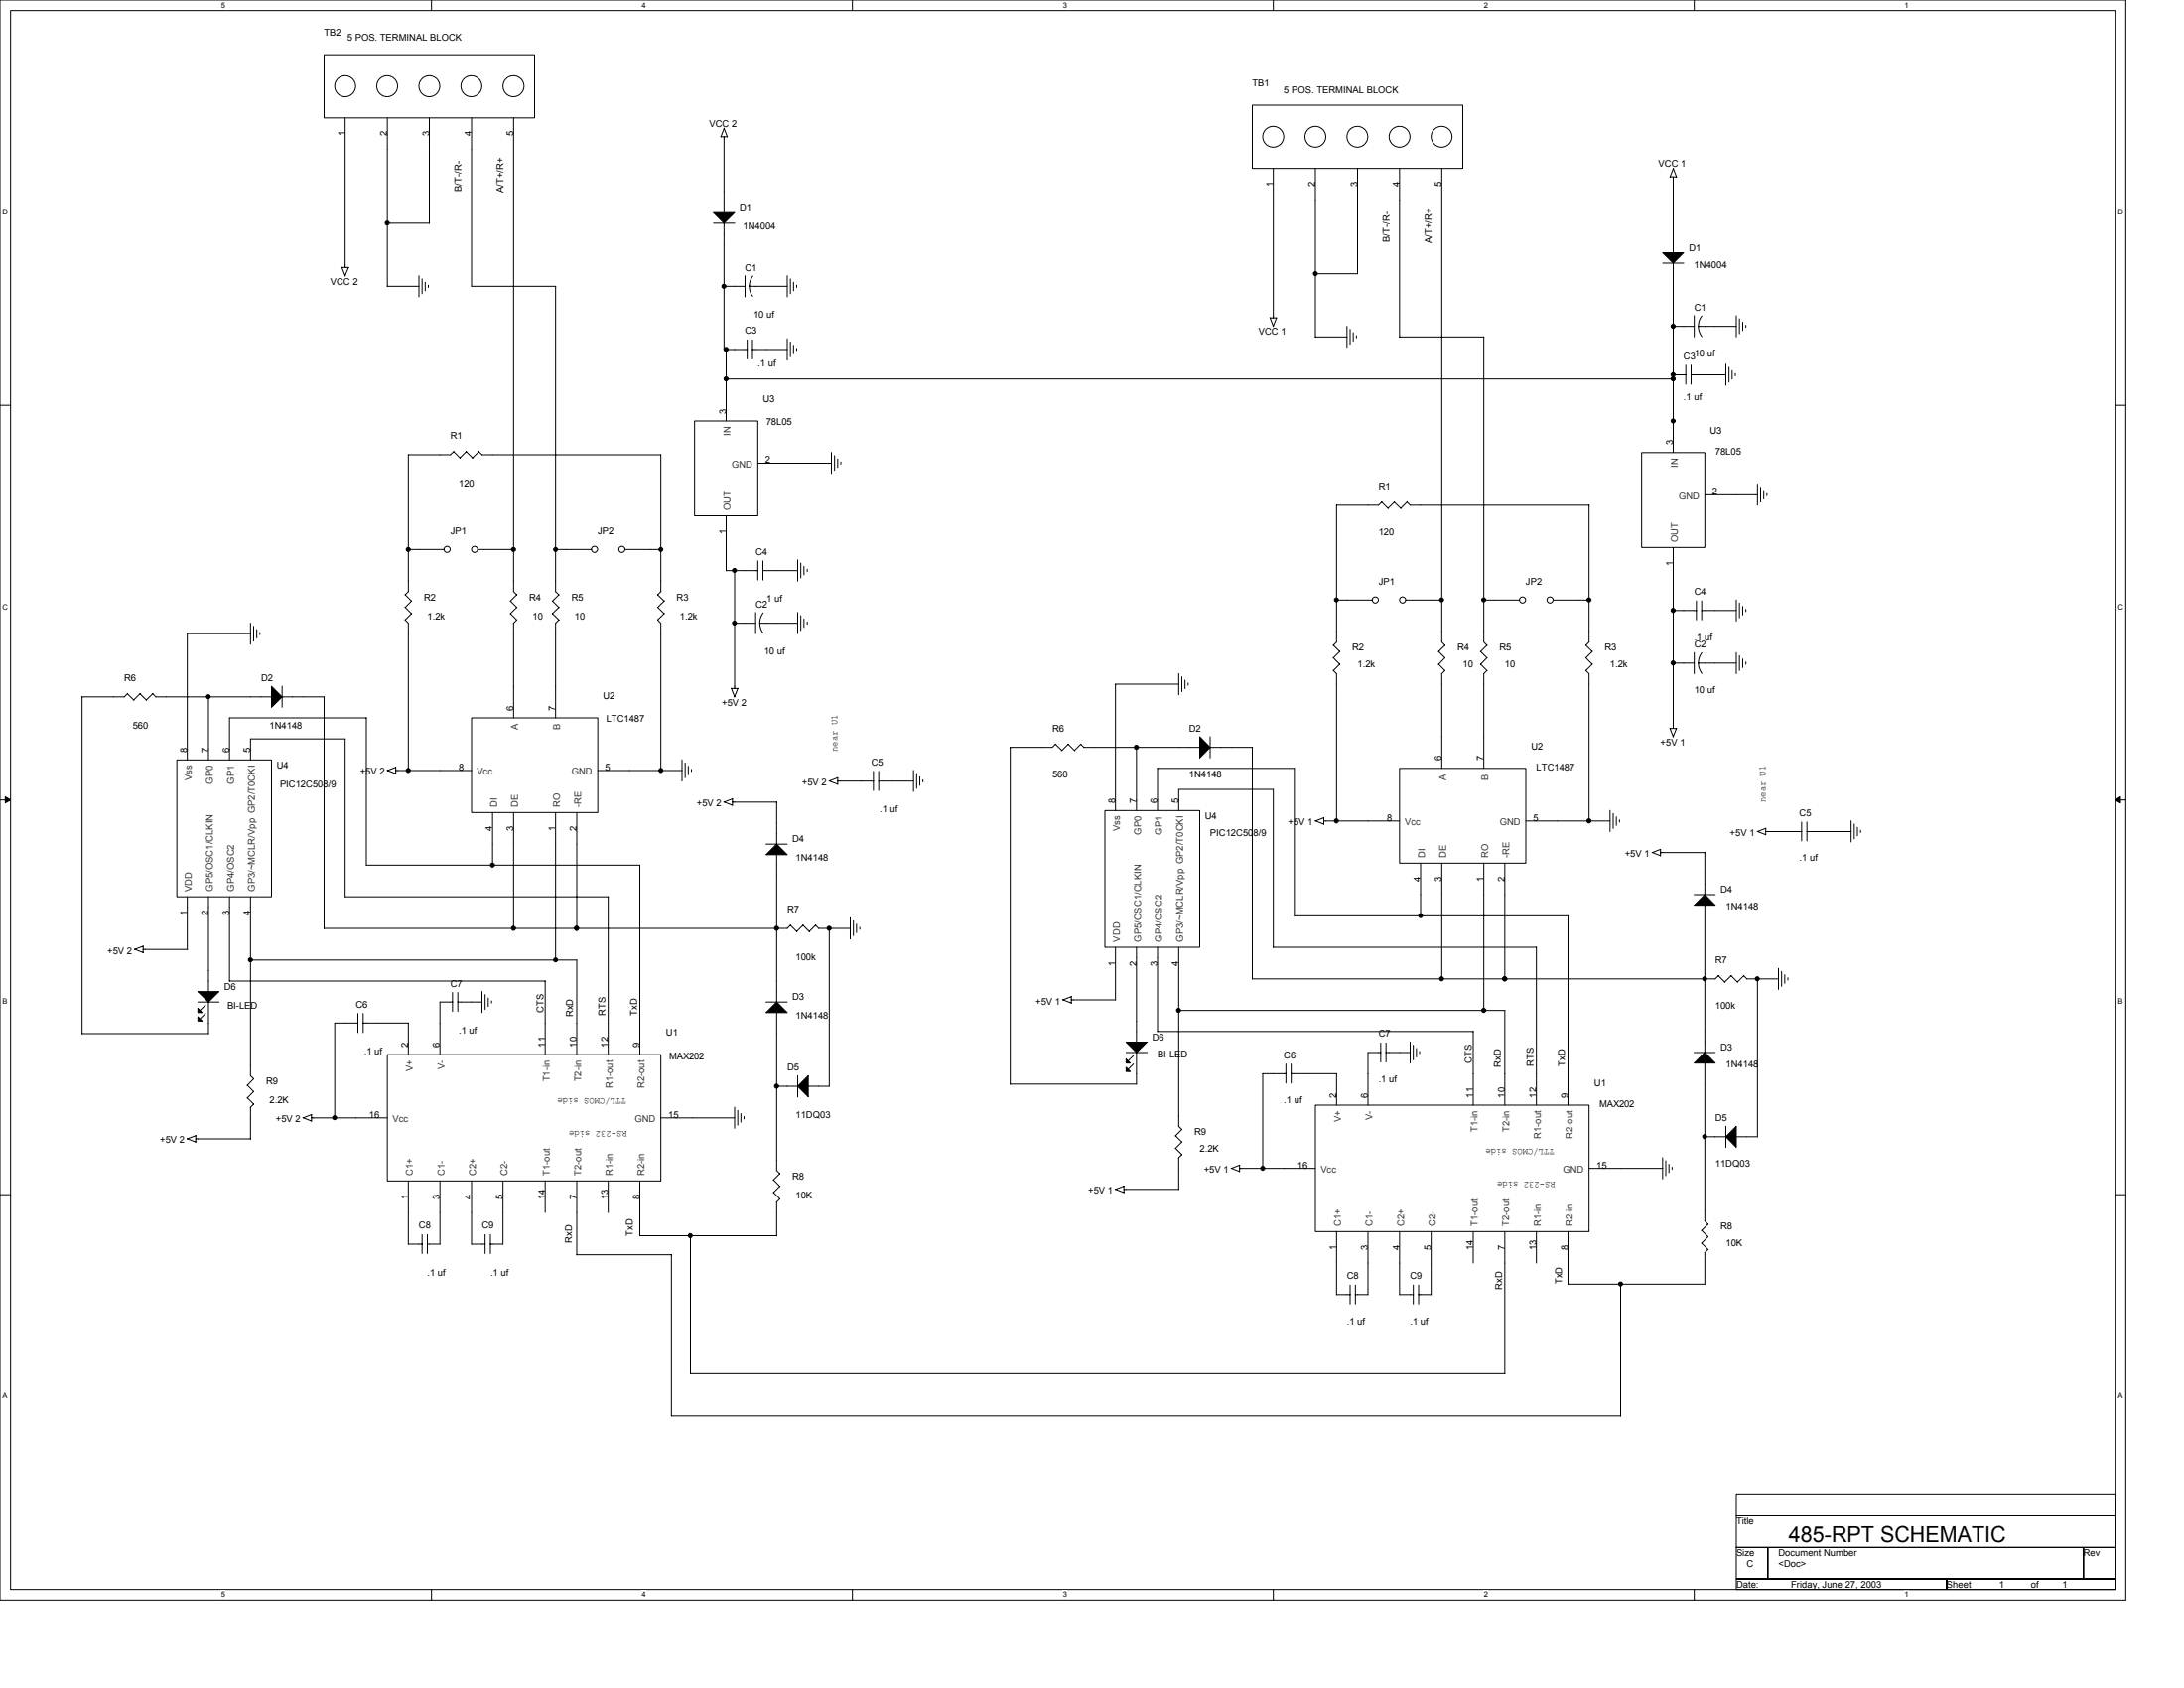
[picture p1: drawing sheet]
<svg xmlns="http://www.w3.org/2000/svg" width="279mm" height="216mm" viewBox="0 0 279 216" stroke-linecap="round" stroke-linejoin="round" font-family="sans-serif">
<path d="M0 0h271.9v204.6h-271.9zM1.4 1.4h269.2v201.9h-269.2z" fill="none" stroke="#000" stroke-width=".13"/>
<g fill="#fff">
<path d="M28.3 .1h.5v1.1h-.5z"/>
<path d="M28.3 203.4h.5v1.1h-.5z"/>
</g>
<path d="M55.2 0v1.4M55.2 203.3v1.3" fill="none" stroke="#000" stroke-width=".13"/>
<g fill="#fff">
<path d="M82.1 .1h.6v1.1h-.6z"/>
<path d="M82.1 203.4h.6v1.1h-.6z"/>
</g>
<path d="M109.1 0v1.4M109.1 203.3v1.3" fill="none" stroke="#000" stroke-width=".13"/>
<g fill="#fff">
<path d="M136 .1h.5v1.1h-.5z"/>
<path d="M136 203.4h.5v1.1h-.5z"/>
</g>
<path d="M162.9 0v1.4M162.9 203.3v1.3" fill="none" stroke="#000" stroke-width=".13"/>
<g fill="#fff">
<path d="M189.8 .1h.6v1.1h-.6z"/>
<path d="M189.8 203.4h.6v1.1h-.6z"/>
</g>
<path d="M216.7 0v1.4M216.7 203.3v1.3" fill="none" stroke="#000" stroke-width=".13"/>
<g fill="#fff">
<path d="M243.7 .1h.5v1.1h-.5z"/>
<path d="M243.7 203.4h.5v1.1h-.5z"/>
<path d="M.3 26.6h.7v1h-.7z"/>
<path d="M270.9 26.6h.7v1h-.7z"/>
<path d="M.3 77.1h.7v1h-.7z"/>
<path d="M270.9 77.1h.7v1h-.7z"/>
</g>
<path d="M0 51.8h1.4M270.6 51.8h1.3" fill="none" stroke="#000" stroke-width=".13"/>
<g fill="#fff">
<path d="M.3 127.6h.7v1h-.7z"/>
<path d="M270.9 127.6h.7v1h-.7z"/>
</g>
<path d="M0 102.3h1.4M270.6 102.3h1.3" fill="none" stroke="#000" stroke-width=".13"/>
<path d="M.7 101.9l.7 .4-.7 .4zM270.6 102.3l.7-.4v.8z" fill="#000" stroke="#000" stroke-width=".13"/>
<g fill="#fff">
<path d="M.3 178h.7v1.1h-.7z"/>
<path d="M270.9 178h.7v1.1h-.7z"/>
</g>
<g fill="none" stroke="#000" stroke-width=".13">
<path d="M41.5 7h26.9v8.1h-26.9zM44.2 15.1v19.1M49.6 15.1v21.5M54.9 15.1v13.5M60.3 15.1v21.5M65.7 15.1v60.6l.4 .4M92.2 17.5h.8M92.6 16.4l.4 1.1M92.6 17.5v9.7M92.6 16.4l-.4 1.1M160.2 13.5h26.9v8h-26.9zM43.7 34.2l.5 1.1"/>
<path d="M43.8 34.2h.8M44.6 34.2l-.5 1.1M49.6 36.6h4M49.6 28.6h5.3M53.6 35.3v2.7M54 35.7v1.9M54.4 36.1v1.1M54.8 36.5v.3M60.3 36.6h10.8v39.1l.4 .4M91.3 28.6h2.7M92.6 28.6v16.1M92.6 36.6h2.7"/>
<path d="M95.3 35.3v2.7M95.9 36.6h4.8M96.3 35.3a2.08 2.08 0 0 0-.4 1.3 2.15 2.15 0 0 0 .4 1.3M100.7 35.3v2.7M101.1 35.7v1.9M101.5 36.1v1.1M101.9 36.5v.3M162.9 21.5v19.2M168.3 21.5v21.6M168.3 35h5.4M173.7 21.5v13.5M179 21.5v21.6"/>
<path d="M184.4 21.5v60.6l.5 .4M212.7 33.7h2.7M214.1 22.6v9.7M214.1 33.7v24.2M214.1 21.5l-.5 1.1h.9l-.4-1.1M58 57.8l.9 .8M58.1 57.7l-.5 .5h-5.4v17.5M58.8 58.6l.9-.9 .8 .9M61.3 57.8l.4 .4M61.3 57.7l-.8 .9M61.7 58.2h22.9l-.1 17.5-.4 .4M88.9 53.8h8v12.2h-8z"/>
<path d="M92.6 44.7h3M92.9 48.5h121.2M92.9 44.7v9.1M95.6 43.5v2.4M96.2 44.7h4.5M96.3 43.5v2.4M96.9 59.2h9.5M100.7 43.3v2.8M101.1 43.7v1.9M101.5 44.2v1.1M101.9 44.6v.2M106.4 57.9v2.7"/>
<path d="M106.8 58.3v1.9M107.2 58.7v1.1M107.6 59.1v.3M162.5 40.6l.4 1.1M162.5 40.7h.8M163.3 40.7l-.4 1.1M168.3 43.1h4M172.3 41.7v2.7M172.7 42.1v1.9M173.1 42.5v1.1M173.5 42.9v.3M179 43.1h10.8v39l.4 .4"/>
<path d="M210 57.9h8.1v12.1h-8.1zM214.1 41.7h2.6M214.1 47.9h1.6M214.1 53.8h.1M215.7 46.7v2.4M216.3 47.9h4.5M216.3 46.7v2.4M216.7 40.4v2.7M217.3 41.7h4.8M217.7 40.4a2.05 2.05 0 0 0-.4 1.3 2.14 2.14 0 0 0 .4 1.4M220.8 46.6v2.7M221.2 47v1.9"/>
<path d="M221.6 47.4v1.1M222 47.8v.3M222.1 40.4v2.7M222.5 40.8v1.9M222.9 41.2v1.1M223.4 41.6v.3M32 79.7v2.7M51.8 79.3l.4 .4v18.9M51.8 77.7l.8 .8M51.8 76.1l.8 .8M52.2 70.3h4.6M52.3 75.6l-.5 .5"/>
<path d="M52.7 78.5l-.9 .8M52.7 76.9l-.9 .8M61.1 70.3h4.6M65.3 76.9l.8 .8M65.3 78.5l.8 .8M66.1 76.1l-.8 .8M66.1 77.7l-.8 .8M66.1 79.3l-.4 .4v12.1M70.7 76.9l.8 .8M70.7 78.5l.8 .8M71.1 79.7v12.1M71.1 70.3h4.6"/>
<path d="M71.5 76.1l-.8 .8M71.5 77.7l-.8 .8M71.5 79.3l-.4 .4M80 70.3h4.6M84.1 79.3l.4 .4v18.9M84.1 77.7l.9 .8M84.1 76.1l.9 .8M85 78.5l-.9 .8M85 76.9l-.9 .8M92.9 66v7h4.1M94 73v15.1M94 79.7h2.7"/>
<path d="M96.7 78.3v2.7M96.9 71.7v2.5M97.2 79.7h4.9M97.6 73h4.5M97.6 71.7v2.5M97.6 78.4a2.17 2.17 0 0 0 0 2.6M102 71.6v2.7M102 78.3v2.7M102.4 72v1.9M102.4 78.7v1.9M102.8 72.4v1.1M102.8 79.2v1.1"/>
<path d="M103.3 72.8v.3M103.3 79.5v.3M171 76.8h4.6M176.8 64.2l.8 .8M176.8 64.2l-.4 .4h-5.4v17.5M178.4 64.2l.8 .8M178.4 64.2l-.8 .8M179.9 76.8h4.6M180 64.2l.4 .4M180 64.2l-.8 .8M180.4 64.6h22.9v17.5M189.8 76.8h4.6"/>
<path d="M198.7 76.8h4.6M214.1 70v23.2M214.1 78.1h2.9M217 76.9v2.4M217.7 78.1h4.4M217.7 76.9v2.4M218.1 63.3h6.8M222.1 76.7v2.7M222.5 77.1v1.9M222.9 77.6v1.1M223.4 77.9v.3M224.8 61.9v2.7"/>
<path d="M225.2 62.3v1.9M225.6 62.7v1.1M226 63.1v.3M16.3 88.7l.8 .9M16.3 88.7l-.4 .4h-5.4v43.1M17.9 88.7l.8 .9M17.9 88.7l-.8 .8M19.5 88.7l.5 .5M19.6 88.7l-.9 .8M19.9 89.1h14.9M22.6 97.2h12.1v17.5h-12.1zM26.7 89.1v8.1"/>
<path d="M32 97.2v-2.7h12.2v20.2h33.6v20.2M32.1 81h-8.1v16.2M32.4 80.1v1.9M32.9 80.5v1.1M33.3 80.9v.3M36.1 89.1h5.4M36.1 87.8v2.7M41.5 89.1v29.7M46.9 91.8v18.9M46.9 91.8h-17.5v5.4M49.5 98.5l1.1 .5 .1-.9-1.1 .5M50.6 98.6h9.7"/>
<path d="M60.3 91.8h16.2v12.1h-16.2zM76.5 98.6h10.8M87.2 97.2v2.7M87.7 97.6v1.9M88.1 98v1.1M88.5 98.4v.3M94 89.1l-.4-1.1 .8 .1-.4 1.1M106.1 99.9l1.1 .4M107.2 99.5v.8M107.2 99.9h4.6M107.2 99.5l-1.1 .4M111.7 98.7v2.4"/>
<path d="M112.4 99.9h4.5M112.4 98.7v2.4M116.9 98.5v2.7M117.3 98.9v1.9M117.7 99.4v1.1M118.1 99.7v.3M135 95.2l.9 .8M135 95.2l-.4 .4h-5.4v43.1M136.7 95.2l.8 .8M136.7 95.2l-.9 .8M138.3 95.2l.4 .4M138.3 95.2l-.8 .8"/>
<path d="M138.7 95.6h14.8M145.4 95.6v8.1M150.8 86.1v2.8M150.8 87.5h-8.1v16.2M151.2 86.6v1.9M151.6 87v1.1M152 87.4v.3M154.8 94.2v2.7M154.8 95.6h5.4M160.2 95.6v29.6M165.6 98.3v18.9M165.6 98.3h-17.5v5.4"/>
<path d="M170.6 85.7l.4 .5v18.8M170.6 84.1l.8 .9M170.6 82.5l.8 .8M171 82.1l-.4 .4M171.4 84.9l-.8 .9M171.4 83.3l-.8 .8M179 98.3h16.2v12.1h-16.2zM184 83.3l.9 .9M184 85l.9 .8M184.4 86.2v12.1M184.8 82.5l-.8 .9M184.8 84.1l-.8 .9"/>
<path d="M184.8 85.8l-.4 .4M189.4 83.3l.8 .9M189.4 85l.8 .8M189.8 86.2v12.1M190.2 82.5l-.8 .9M190.2 84.1l-.8 .9M190.2 85.8l-.4 .4M202.9 85.7l.4 .5v18.8M202.9 84.1l.8 .9M202.9 82.5l.8 .8M203.3 82.1l-.4 .4M203.7 84.9l-.8 .9"/>
<path d="M203.7 83.3l-.8 .8M213.6 93.2l.5 1M213.7 93.2h.8l-.5 1.1M214.1 84.8h2.6M216.7 83.5v2.7M217.3 84.8h4.8M217.7 83.5a2.14 2.14 0 0 0-.4 1.3 2.14 2.14 0 0 0 .4 1.3M222.1 83.5v2.7M222.5 83.9v1.9M222.9 84.3v1.1M223.4 84.7v.3M24 114.7v6.7h-5.7"/>
<path d="M26.7 114.7v12.2M29.4 114.7v10.8M32 114.7v22.9l.5 .4M41.5 118.7h59.2l.4-.4 .8 .9M46.9 110.7h35M63 103.9v6.8M65.7 103.9v14.9M71.1 103.9v18.9M73.8 103.9v14.9M81.9 110.7v24.2M93.7 102.2v.8M93.7 102.6h5.7"/>
<path d="M93.7 102.2l-1.1 .4 1.1 .4M98 108h2.7M99.4 102.6v5.4M99.4 109.3v18.9M102.7 118.3l-.8 .8M104.3 118.3l.5 .5M104.4 118.3l-.9 .9-.8-.9M104.7 118.7h4.1M106.1 118.7v20.3M108.8 117.4v2.7M109.2 117.8v1.9M109.6 118.2v1.1"/>
<path d="M110 118.6v.3M141.4 103.7h12.1v17.5h-12.1zM150.8 103.7v-2.7h12.1v20.2M165.6 117.1h35M168.3 105l1.1 .4M169.4 104.6v.8M169.4 105h9.6M169.4 104.6l-1.1 .4M181.7 110.4v6.8M184.4 110.4v14.8M189.8 110.4v18.9M192.5 110.4v14.8"/>
<path d="M195.2 105h10.8M200.6 117.1v24.3M206 103.7v2.7M206.4 104.1v1.9M206.8 104.5v1.1M207.2 104.9v.3M211.3 109l1.1 .5M212.4 108.6v.9M212.4 109.1h5.7M212.4 108.6l-1 .5M216.7 114.4h2.7M218.1 109.1v5.3"/>
<path d="M218.1 115.8v18.8M224.8 106.3l1.1 .5v-.9l-1.1 .5M225.9 106.4h4.6M230.5 105.1v2.5M231.1 106.4h5.7M231.2 105.1v2.5M236.8 105v2.7M237.2 105.4v1.9M237.6 105.8v1.1M238 106.2v.3M10.5 132.2h16.2M17.2 121.4l1.1 .4"/>
<path d="M18.3 121v.9M18.3 121l-1.1 .4M25.3 128.2h2.7M26.3 128.5l-.7 .7M26.3 129.6l-.7 .7M26.7 128.2v4M29.4 125.5h40.3v9.4M31.6 138.8l.9 .8M32 122.8h41.8M32.4 138l-.8 .8M32.4 139.6l-.8 .8M45.8 129.6v2.5"/>
<path d="M45.8 130.9h-3v12.1M46.4 130.9h5.9M46.5 129.6v2.5M49.6 134.9h34.9v16.1h-34.9zM52.2 130.9v4M57.9 126.9v2.5M57.9 128.2h-1.6v6.7M58.5 128.2h3.2M58.6 126.9v2.5M61.7 126.8v2.7M62.1 127.2v1.9M62.5 127.6v1.1"/>
<path d="M62.9 128v.3M73.8 122.8v12.1M98 128.2h2.7M99.4 138.9h2.6M99.4 129.5v20.2l.4 .4M102 137.6v2.7M103.4 138.9h2.7M129.2 138.7h16.2M136 127.9l1.1 .4v-.8l-1.1 .4M137.1 127.9h5.6M142.7 121.2v6.7M144.1 134.6h2.7"/>
<path d="M145 135l-.7 .7M145 136.1l-.7 .7M145.4 121.2v12.1M145.4 134.6v4.1M148.1 121.2v10.8M148.1 131.9h40.4M150.8 121.2v22.9l.4 .4M150.8 129.2h41.7M162.9 121.2h33.7v20.2M164.5 136.1v2.4M164.5 137.3h-3v12.2M165.2 137.3h5.8"/>
<path d="M165.2 136.1v2.4M171 137.3v4.1M176.6 133.4v2.4M176.7 134.6h-1.7v6.8M177.3 134.6h3.1M177.3 133.4v2.4M180.4 133.3v2.7M180.8 133.7v1.9M181.2 134.1v1.1M181.6 134.5v.3M188.5 131.9v9.5M192.5 129.2v12.2"/>
<path d="M216.7 134.6h2.7M218.1 136v20.2l.4 .4M219.8 124.8l.9 .8M219.9 124.8l-.5 .4h-59.2M221.5 124.8l.8 .8M221.5 124.8l-.9 .8M223.1 124.8l.4 .4M223.1 124.8l-.8 .8M223.5 125.2h4M224.8 125.2v20.2M227.5 123.8v2.8M227.9 124.2v2"/>
<path d="M228.3 124.7v1.1M228.7 125.1v.2M0 152.8h1.4M23.9 145.6l1.1 .5 .1-.9-1.1 .5M25 145.7h7.1M31.6 140.4l.9 .8M32.4 141.2l-.4 .4v4.1M39.9 142.6v.8M39.9 143h9.7M39.9 142.6l-1.1 .4 1.1 .4M52.2 159.1h1.8M52.2 151v8.2"/>
<path d="M54 157.9v2.4M54.7 159.1h1.6M54.7 157.9v2.4M56.3 151v8.2M60.3 159.1h1.8M60.3 151v8.2M62.1 157.9v2.4M62.7 159.1h1.6M62.7 157.9v2.4M64.3 151v8.2M69.7 151v4.1M73.8 151v9.5h12.1"/>
<path d="M77.8 151v4.1M81.9 151v7.1M81.9 158.1h17.5M84.5 143h9.5M88.3 158.1v17.6M94 141.6v2.7M94.4 142v1.9M94.8 142.4v1.1M95.2 142.8v.3M99 150.9l.8 .8M99 152.5l.8 .9M99.8 150.1l-.9 .8"/>
<path d="M99.8 151.7l-.9 .8M99.8 153.3l-.5 .5 .1 4.3M142.7 152.1l1.1 .4M143.8 151.7v.8M143.8 152.1h7M143.8 151.7l-1.1 .4M150.4 145.3l.8 .8M150.4 146.9l.8 .8M150.8 148.1v4M151.2 144.5l-.8 .8M151.2 146.1l-.8 .8M151.2 147.7l-.4 .4"/>
<path d="M157.5 149.4l1.1 .4M158.6 149v.9M158.6 149.4h9.7M158.6 149l-1.1 .4M168.3 141.4h35v16.1h-35zM171 157.5v8.1M175 157.5v8.1M179 157.5v8.1M183.1 157.5v8.1M188.5 157.5v4M192.5 157.5v18.2M196.6 157.5v4"/>
<path d="M200.6 157.5v6.8M203.3 149.4h9.4M212.7 148.1v2.7M213.1 148.5v1.9M213.5 148.9v1.1M213.9 149.3v.3M217.7 157.4l.8 .8M217.7 159l.8 .8M218.1 145.4h2.7M218.5 156.6l-.8 .8M218.5 158.2l-.8 .8M218.5 159.8l-.4 .4"/>
<path d="M220.8 144.1v2.7M222.1 145.4h2.7M270.6 152.8h1.3M85.9 160.5v20.6M88.3 175.7h104.2M171 165.6h1.7M172.7 164.4v2.4M173.4 165.6h1.6M173.4 164.4v2.4M179 165.6h1.8M180.8 164.4v2.4M181.5 165.6h1.6"/>
<path d="M181.5 164.4v2.4M200.6 164.3h17.5M207.3 164.3v16.8M218.1 160.2v4.1M85.9 181.1h121.4M222.1 197.9h4.1v4h-4.1zM222.1 191.2h48.5v2.7h-48.5zM222.1 193.9h48.5v4h-48.5zM226.2 197.9h40.4v4h-40.4zM266.6 197.9h4v4h-4zM222.1 201.9h26.9v1.4h-26.9zM249 201.9h21.6v1.4h-21.6z"/>
<circle cx="44.1" cy="11" r="1.34"/>
<circle cx="49.5" cy="11" r="1.34"/>
<circle cx="54.9" cy="11" r="1.34"/>
<circle cx="60.3" cy="11" r="1.34"/>
<circle cx="65.7" cy="11" r="1.35"/>
<circle cx="162.9" cy="17.5" r="1.34"/>
<circle cx="168.3" cy="17.5" r="1.33"/>
<circle cx="173.7" cy="17.5" r="1.33"/>
<circle cx="179" cy="17.5" r="1.33"/>
<circle cx="184.4" cy="17.5" r="1.33"/>
<circle cx="57.2" cy="70.3" r=".39"/>
<circle cx="60.7" cy="70.3" r=".39"/>
<circle cx="76.1" cy="70.3" r=".39"/>
<circle cx="79.6" cy="70.3" r=".39"/>
<circle cx="175.9" cy="76.7" r=".39"/>
<circle cx="179.4" cy="76.7" r=".39"/>
<circle cx="194.8" cy="76.7" r=".39"/>
<circle cx="198.3" cy="76.7" r=".39"/>
</g>
<g fill="#000" stroke="#000" stroke-width=".13">
<path d="M91.3 27.2h2.7l-1.4 1.4z" fill-rule="evenodd"/>
<path d="M212.7 32.3h2.7l-1.3 1.4z" fill-rule="evenodd"/>
<path d="M34.7 87.8l1.4 1.3-1.4 1.4z" fill-rule="evenodd"/>
<path d="M153.5 94.2l1.3 1.4-1.3 1.3z" fill-rule="evenodd"/>
<path d="M98 109.3l1.4-1.3 1.3 1.3z" fill-rule="evenodd"/>
<path d="M218.1 114.4l1.3 1.4h-2.7z" fill-rule="evenodd"/>
<path d="M25.3 126.8h2.7l-1.3 1.4z" fill-rule="evenodd"/>
<path d="M25.3 129l.6 .5h-.6z" fill-rule="evenodd"/>
<path d="M25.3 130l.6 .6h-.6z" fill-rule="evenodd"/>
<path d="M99.4 128.2l1.3 1.3h-2.7z" fill-rule="evenodd"/>
<path d="M102 138.9l1.4-1.3v2.7z" fill-rule="evenodd"/>
<path d="M144.1 133.3h2.6l-1.3 1.3z" fill-rule="evenodd"/>
<path d="M144.1 135.4l.5 .6h-.5z" fill-rule="evenodd"/>
<path d="M144.1 136.5l.5 .6h-.5z" fill-rule="evenodd"/>
<path d="M218.1 134.6l1.3 1.4h-2.7z" fill-rule="evenodd"/>
<path d="M222.1 144.1v2.6l-1.3-1.3z" fill-rule="evenodd"/>
<circle cx="49.5" cy="28.5" r=".26"/>
<circle cx="92.6" cy="36.6" r=".26"/>
<circle cx="168.3" cy="35" r=".26"/>
<circle cx="92.9" cy="44.7" r=".27"/>
<circle cx="92.9" cy="48.5" r=".27"/>
<circle cx="214" cy="41.7" r=".27"/>
<circle cx="214" cy="48.5" r=".27"/>
<circle cx="214.1" cy="47.9" r=".26"/>
<circle cx="214.1" cy="53.9" r=".26"/>
<circle cx="52.2" cy="70.3" r=".26"/>
<circle cx="65.7" cy="70.3" r=".26"/>
<circle cx="71.1" cy="70.3" r=".25"/>
<circle cx="84.5" cy="70.3" r=".25"/>
<circle cx="94" cy="79.7" r=".25"/>
<circle cx="94" cy="73" r=".25"/>
<circle cx="171" cy="76.7" r=".25"/>
<circle cx="184.4" cy="76.7" r=".25"/>
<circle cx="189.8" cy="76.7" r=".26"/>
<circle cx="203.3" cy="76.7" r=".26"/>
<circle cx="214" cy="78.1" r=".27"/>
<circle cx="26.6" cy="89.1" r=".25"/>
<circle cx="52.2" cy="98.5" r=".27"/>
<circle cx="84.5" cy="98.5" r=".26"/>
<circle cx="145.4" cy="95.6" r=".27"/>
<circle cx="214" cy="84.8" r=".27"/>
<circle cx="63" cy="110.7" r=".26"/>
<circle cx="65.7" cy="118.7" r=".27"/>
<circle cx="73.8" cy="118.7" r=".26"/>
<circle cx="99.3" cy="118.7" r=".27"/>
<circle cx="106.1" cy="118.7" r=".27"/>
<circle cx="171" cy="105" r=".26"/>
<circle cx="181.7" cy="117.1" r=".25"/>
<circle cx="203.3" cy="105" r=".27"/>
<circle cx="32" cy="122.8" r=".26"/>
<circle cx="71.1" cy="122.8" r=".25"/>
<circle cx="99.3" cy="138.9" r=".27"/>
<circle cx="150.8" cy="129.2" r=".26"/>
<circle cx="184.4" cy="125.2" r=".26"/>
<circle cx="189.8" cy="129.2" r=".27"/>
<circle cx="192.5" cy="125.2" r=".27"/>
<circle cx="218.1" cy="125.2" r=".26"/>
<circle cx="224.8" cy="125.2" r=".26"/>
<circle cx="42.8" cy="143" r=".26"/>
<circle cx="88.3" cy="158" r=".26"/>
<circle cx="161.5" cy="149.4" r=".26"/>
<circle cx="218.1" cy="145.4" r=".26"/>
<circle cx="207.3" cy="164.2" r=".26"/>
</g>
<text font-size="2.8" x="228.9" y="197.2">485-RPT SCHEMATIC</text>
<g font-size="1.2">
<text x="41.5" y="4.6">TB2</text>
<text x="44.4" y="5.1">5 POS. TERMINAL BLOCK</text>
<text x="160.2" y="11.1">TB1</text>
<text x="164.3" y="11.9">5 POS. TERMINAL BLOCK</text>
<text x="44.1" y="17.4" transform="rotate(-90 44.1 17.4)">1</text>
<text x="49.5" y="17.4" transform="rotate(-90 49.5 17.4)">2</text>
<text x="54.9" y="17.4" transform="rotate(-90 54.9 17.4)">3</text>
<text x="60.3" y="17.4" transform="rotate(-90 60.3 17.4)">4</text>
<text x="65.7" y="17.4" transform="rotate(-90 65.7 17.4)">5</text>
<text x="90.7" y="16.2">VCC 2</text>
<text x="162.9" y="23.9" transform="rotate(-90 162.9 23.9)">1</text>
<text x="168.3" y="23.9" transform="rotate(-90 168.3 23.9)">2</text>
<text x="173.7" y="23.9" transform="rotate(-90 173.7 23.9)">3</text>
<text x="179" y="23.9" transform="rotate(-90 179 23.9)">4</text>
<text x="184.4" y="23.9" transform="rotate(-90 184.4 23.9)">5</text>
<text x="212.2" y="21.3">VCC 1</text>
<text x="59" y="24.5" transform="rotate(-90 59 24.5)">B/T-/R-</text>
<text x="64.4" y="24.6" transform="rotate(-90 64.4 24.6)">A/T+/R+</text>
<text x="94.6" y="27">D1</text>
<text x="95.1" y="29.4">1N4004</text>
<text x="95.3" y="34.6">C1</text>
<text x="177.8" y="31" transform="rotate(-90 177.8 31)">B/T-/R-</text>
<text x="183.1" y="31.1" transform="rotate(-90 183.1 31.1)">A/T+/R+</text>
<text x="216.1" y="32.1">D1</text>
<text x="216.7" y="34.2">1N4004</text>
<text x="42.3" y="36.4">VCC 2</text>
<text x="96.4" y="40.7">10 uf</text>
<text x="216.7" y="39.8">C1</text>
<text x="95.3" y="42.7">C3</text>
<text x="96.9" y="46.9">.1 uf</text>
<text x="161" y="42.8">VCC 1</text>
<text x="215.4" y="45.9">C3</text>
<text x="216.7" y="45.5">10 uf</text>
<text x="92.9" y="52.9" transform="rotate(-90 92.9 52.9)">3</text>
<text x="97.6" y="51.5">U3</text>
<text x="215.4" y="51.2">.1 uf</text>
<text x="57.6" y="56.2">R1</text>
<text x="97.9" y="59.2">2</text>
<text x="98" y="54.3">78L05</text>
<text x="214" y="56.9" transform="rotate(-90 214 56.9)">3</text>
<text x="218.8" y="55.5">U3</text>
<text x="219.4" y="58.2">78L05</text>
<text x="58.7" y="62.2">120</text>
<text x="176.4" y="62.6">R1</text>
<text x="219.1" y="63.3">2</text>
<text x="57.6" y="68.3">JP1</text>
<text x="76.5" y="68.3">JP2</text>
<text x="92.9" y="68.3" transform="rotate(-90 92.9 68.3)">1</text>
<text x="96.7" y="71">C4</text>
<text x="176.4" y="68.4">120</text>
<text x="54.3" y="76.8">R2</text>
<text x="67.7" y="76.8">R4</text>
<text x="73.1" y="76.8">R5</text>
<text x="86.6" y="76.8">R3</text>
<text x="96.7" y="77.7">C2</text>
<text x="97.7" y="77">.1 uf</text>
<text x="176.4" y="74.7">JP1</text>
<text x="195.2" y="74.7">JP2</text>
<text x="214" y="72.4" transform="rotate(-90 214 72.4)">1</text>
<text x="216.7" y="76.1">C4</text>
<text x="54.7" y="79.2">1.2k</text>
<text x="68.1" y="79.2">10</text>
<text x="73.5" y="79.2">10</text>
<text x="87" y="79.2">1.2k</text>
<text x="97.7" y="83.8">10 uf</text>
<text x="173" y="83.2">R2</text>
<text x="186.5" y="83.2">R4</text>
<text x="191.8" y="83.2">R5</text>
<text x="205.3" y="83.2">R3</text>
<text x="216.7" y="81.9">.1 uf</text>
<text x="216.7" y="82.8">C2</text>
<text x="15.9" y="87.1">R6</text>
<text x="33.4" y="87.1">D2</text>
<text x="77.2" y="89.4">U2</text>
<text x="173.7" y="85.4">1.2k</text>
<text x="187.1" y="85.4">10</text>
<text x="192.5" y="85.4">10</text>
<text x="206" y="85.4">1.2k</text>
<text x="216.7" y="88.6">10 uf</text>
<text x="17" y="93.2">560</text>
<text x="34.5" y="93.2">1N4148</text>
<text x="65.7" y="90.9" transform="rotate(-90 65.7 90.9)">6</text>
<text x="71.1" y="90.9" transform="rotate(-90 71.1 90.9)">7</text>
<text x="77.6" y="92.4">LTC1487</text>
<text x="92.4" y="90.2">+5V 2</text>
<text x="134.6" y="93.6">R6</text>
<text x="152.1" y="93.6">D2</text>
<text x="195.9" y="95.9">U2</text>
<text x="212.4" y="95.3">+5V 1</text>
<text x="23.9" y="96.2" transform="rotate(-90 23.9 96.2)">8</text>
<text x="26.6" y="96.2" transform="rotate(-90 26.6 96.2)">7</text>
<text x="29.3" y="96.2" transform="rotate(-90 29.3 96.2)">6</text>
<text x="32" y="96.2" transform="rotate(-90 32 96.2)">5</text>
<text x="35.4" y="98.3">U4</text>
<text x="35.8" y="100.7">PIC12C508/9</text>
<text x="46.1" y="99.1">+5V 2</text>
<text x="58.7" y="98.5">8</text>
<text x="77.4" y="98.5">5</text>
<text x="102.6" y="100.5">+5V 2</text>
<text x="107.1" y="96.1" transform="rotate(-90 107.1 96.1)">near U1</text>
<text x="111.5" y="97.9">C5</text>
<text x="134.6" y="99.4">560</text>
<text x="152.1" y="99.4">1N4148</text>
<text x="184.4" y="97.3" transform="rotate(-90 184.4 97.3)">6</text>
<text x="189.8" y="97.3" transform="rotate(-90 189.8 97.3)">7</text>
<text x="196.6" y="98.6">LTC1487</text>
<text x="63" y="106.3" transform="rotate(-90 63 106.3)">4</text>
<text x="65.7" y="106.3" transform="rotate(-90 65.7 106.3)">3</text>
<text x="71.1" y="106.3" transform="rotate(-90 71.1 106.3)">1</text>
<text x="73.8" y="106.3" transform="rotate(-90 73.8 106.3)">2</text>
<text x="89.1" y="103.1">+5V 2</text>
<text x="101.4" y="107.7">D4</text>
<text x="112.5" y="103.9">.1 uf</text>
<text x="142.7" y="102.7" transform="rotate(-90 142.7 102.7)">8</text>
<text x="145.4" y="102.7" transform="rotate(-90 145.4 102.7)">7</text>
<text x="148.1" y="102.7" transform="rotate(-90 148.1 102.7)">6</text>
<text x="150.8" y="102.7" transform="rotate(-90 150.8 102.7)">5</text>
<text x="154.2" y="104.8">U4</text>
<text x="154.8" y="106.9">PIC12C508/9</text>
<text x="164.8" y="105.6">+5V 1</text>
<text x="177.4" y="105">8</text>
<text x="196.2" y="105">5</text>
<text x="221.3" y="106.9">+5V 1</text>
<text x="225.9" y="102.6" transform="rotate(-90 225.9 102.6)">near U1</text>
<text x="230.2" y="104.4">C5</text>
<text x="101.8" y="110.2">1N4148</text>
<text x="181.7" y="112.8" transform="rotate(-90 181.7 112.8)">4</text>
<text x="184.4" y="112.8" transform="rotate(-90 184.4 112.8)">3</text>
<text x="189.8" y="112.8" transform="rotate(-90 189.8 112.8)">1</text>
<text x="192.5" y="112.8" transform="rotate(-90 192.5 112.8)">2</text>
<text x="207.9" y="109.6">+5V 1</text>
<text x="230.2" y="110.2">.1 uf</text>
<text x="23.9" y="117.1" transform="rotate(-90 23.9 117.1)">1</text>
<text x="26.6" y="117.1" transform="rotate(-90 26.6 117.1)">2</text>
<text x="29.3" y="117.1" transform="rotate(-90 29.3 117.1)">3</text>
<text x="32" y="117.1" transform="rotate(-90 32 117.1)">4</text>
<text x="100.7" y="116.8">R7</text>
<text x="220.1" y="114.2">D4</text>
<text x="220.8" y="116.4">1N4148</text>
<text x="13.7" y="122">+5V 2</text>
<text x="101.8" y="122.8">100k</text>
<text x="142.7" y="123.5" transform="rotate(-90 142.7 123.5)">1</text>
<text x="145.4" y="123.5" transform="rotate(-90 145.4 123.5)">2</text>
<text x="148.1" y="123.5" transform="rotate(-90 148.1 123.5)">3</text>
<text x="150.8" y="123.5" transform="rotate(-90 150.8 123.5)">4</text>
<text x="219.4" y="123.2">R7</text>
<text x="28.7" y="126.6">D6</text>
<text x="29.1" y="129">BI-LED</text>
<text x="45.5" y="128.9">C6</text>
<text x="57.6" y="126.2">C7</text>
<text x="69.5" y="129.5" transform="rotate(-90 69.5 129.5)">CTS</text>
<text x="73.3" y="130" transform="rotate(-90 73.3 130)">RxD</text>
<text x="77.5" y="129.9" transform="rotate(-90 77.5 129.9)">RTS</text>
<text x="81.5" y="129.9" transform="rotate(-90 81.5 129.9)">TxD</text>
<text x="101.4" y="127.9">D3</text>
<text x="101.8" y="130.3">1N4148</text>
<text x="132.5" y="128.5">+5V 1</text>
<text x="219.4" y="129">100k</text>
<text x="46.6" y="134.9">.1 uf</text>
<text x="52.2" y="133.9" transform="rotate(-90 52.2 133.9)">2</text>
<text x="56.3" y="133.9" transform="rotate(-90 56.3 133.9)">6</text>
<text x="58.7" y="132.2">.1 uf</text>
<text x="69.7" y="133.9" transform="rotate(-90 69.7 133.9)">11</text>
<text x="73.8" y="133.9" transform="rotate(-90 73.8 133.9)">10</text>
<text x="77.8" y="133.9" transform="rotate(-90 77.8 133.9)">12</text>
<text x="81.8" y="133.9" transform="rotate(-90 81.8 133.9)">9</text>
<text x="85.2" y="132.5">U1</text>
<text x="85.6" y="135.5">MAX202</text>
<text x="100.7" y="136.9">D5</text>
<text x="147.4" y="133">D6</text>
<text x="148.1" y="135.2">BI-LED</text>
<text x="164.3" y="135.3">C6</text>
<text x="176.4" y="132.6">C7</text>
<text x="188.3" y="136" transform="rotate(-90 188.3 136)">CTS</text>
<text x="192" y="136.5" transform="rotate(-90 192 136.5)">RxD</text>
<text x="196.2" y="136.4" transform="rotate(-90 196.2 136.4)">RTS</text>
<text x="200.2" y="136.4" transform="rotate(-90 200.2 136.4)">TxD</text>
<text x="220.1" y="134.4">D3</text>
<text x="220.8" y="136.5">1N4148</text>
<text x="34.1" y="138.7">R9</text>
<text x="34.5" y="141.1">2.2K</text>
<text x="35.3" y="143.5">+5V 2</text>
<text x="47.2" y="143">16</text>
<text x="80.1" y="140.5" transform="rotate(180 80.1 140.5)">TTL/CMOS side</text>
<text x="85.5" y="143">15</text>
<text x="101.8" y="143">11DQ03</text>
<text x="164.3" y="141.1">.1 uf</text>
<text x="171" y="140.4" transform="rotate(-90 171 140.4)">2</text>
<text x="175" y="140.4" transform="rotate(-90 175 140.4)">6</text>
<text x="176.4" y="138.4">.1 uf</text>
<text x="188.4" y="140.4" transform="rotate(-90 188.4 140.4)">11</text>
<text x="192.5" y="140.4" transform="rotate(-90 192.5 140.4)">10</text>
<text x="196.5" y="140.4" transform="rotate(-90 196.5 140.4)">12</text>
<text x="200.6" y="140.4" transform="rotate(-90 200.6 140.4)">9</text>
<text x="204" y="139">U1</text>
<text x="204.6" y="141.6">MAX202</text>
<text x="219.4" y="143.4">D5</text>
<text x="20.5" y="146.2">+5V 2</text>
<text x="80.2" y="144.7" transform="rotate(180 80.2 144.7)">RS-232 side</text>
<text x="152.8" y="145.2">R9</text>
<text x="153.5" y="147.3">2.2K</text>
<text x="166" y="149.4">16</text>
<text x="198.8" y="147" transform="rotate(180 198.8 147)">TTL/CMOS side</text>
<text x="204.2" y="149.4">15</text>
<text x="219.4" y="149.2">11DQ03</text>
<text x="52.2" y="153.4" transform="rotate(-90 52.2 153.4)">1</text>
<text x="56.3" y="153.4" transform="rotate(-90 56.3 153.4)">3</text>
<text x="60.3" y="153.4" transform="rotate(-90 60.3 153.4)">4</text>
<text x="64.3" y="153.4" transform="rotate(-90 64.3 153.4)">5</text>
<text x="69.7" y="153.4" transform="rotate(-90 69.7 153.4)">14</text>
<text x="73.8" y="153.4" transform="rotate(-90 73.8 153.4)">7</text>
<text x="77.8" y="153.4" transform="rotate(-90 77.8 153.4)">13</text>
<text x="81.8" y="153.4" transform="rotate(-90 81.8 153.4)">8</text>
<text x="101.4" y="150.8">R8</text>
<text x="101.8" y="153.2">10K</text>
<text x="139.2" y="152.7">+5V 1</text>
<text x="154" y="150">+5V 1</text>
<text x="199" y="151.1" transform="rotate(180 199 151.1)">RS-232 side</text>
<text x="53.6" y="157.1">C8</text>
<text x="61.7" y="157.1">C9</text>
<text x="73.2" y="159" transform="rotate(-90 73.2 159)">RxD</text>
<text x="81" y="158.1" transform="rotate(-90 81 158.1)">TxD</text>
<text x="171" y="159.9" transform="rotate(-90 171 159.9)">1</text>
<text x="175" y="159.9" transform="rotate(-90 175 159.9)">3</text>
<text x="179" y="159.9" transform="rotate(-90 179 159.9)">4</text>
<text x="183.1" y="159.9" transform="rotate(-90 183.1 159.9)">5</text>
<text x="188.4" y="159.9" transform="rotate(-90 188.4 159.9)">14</text>
<text x="192.5" y="159.9" transform="rotate(-90 192.5 159.9)">7</text>
<text x="196.5" y="159.9" transform="rotate(-90 196.5 159.9)">13</text>
<text x="200.6" y="159.9" transform="rotate(-90 200.6 159.9)">8</text>
<text x="220.1" y="157.3">R8</text>
<text x="220.8" y="159.4">10K</text>
<text x="54.7" y="163.2">.1 uf</text>
<text x="62.7" y="163.2">.1 uf</text>
<text x="172.3" y="163.6">C8</text>
<text x="180.4" y="163.6">C9</text>
<text x="192.2" y="164.9" transform="rotate(-90 192.2 164.9)">RxD</text>
<text x="199.8" y="164.3" transform="rotate(-90 199.8 164.3)">TxD</text>
<text x="172.3" y="169.4">.1 uf</text>
<text x="180.4" y="169.4">.1 uf</text>
<text x="222.1" y="195">Title</text>
<text x="222.1" y="199">Size</text>
<text x="222.1" y="203">Date:</text>
<text x="223.5" y="200.3">C</text>
<text x="227.5" y="199">Document Number</text>
<text x="227.5" y="200.3">&lt;Doc&gt;</text>
<text x="229.1" y="203">Friday, June 27, 2003</text>
<text x="249" y="203">Sheet</text>
<text x="255.8" y="203">1</text>
<text x="259.8" y="203">of</text>
<text x="263.9" y="203">1</text>
<text x="266.5" y="199">Rev</text>
</g>
<g font-size="1.2" fill="#333">
<text x="93.5" y="55.7" transform="rotate(-90 93.5 55.7)">IN</text>
<text x="93.6" y="59.8">GND</text>
<text x="214.6" y="59.8" transform="rotate(-90 214.6 59.8)">IN</text>
<text x="93.5" y="65.3" transform="rotate(-90 93.5 65.3)">OUT</text>
<text x="214.8" y="63.8">GND</text>
<text x="214.6" y="69.3" transform="rotate(-90 214.6 69.3)">OUT</text>
<text x="66.3" y="93.3" transform="rotate(-90 66.3 93.3)">A</text>
<text x="71.6" y="93.3" transform="rotate(-90 71.6 93.3)">B</text>
<text x="24.5" y="99.9" transform="rotate(-90 24.5 99.9)">Vss</text>
<text x="27.2" y="100.3" transform="rotate(-90 27.2 100.3)">GP0</text>
<text x="29.9" y="100.3" transform="rotate(-90 29.9 100.3)">GP1</text>
<text x="61" y="99.1">Vcc</text>
<text x="73.1" y="99.1">GND</text>
<text x="185" y="99.8" transform="rotate(-90 185 99.8)">A</text>
<text x="190.4" y="99.8" transform="rotate(-90 190.4 99.8)">B</text>
<text x="63.6" y="103.3" transform="rotate(-90 63.6 103.3)">DI</text>
<text x="66.3" y="103.3" transform="rotate(-90 66.3 103.3)">DE</text>
<text x="71.6" y="103.3" transform="rotate(-90 71.6 103.3)">RO</text>
<text x="74.4" y="103.3" transform="rotate(-90 74.4 103.3)">-RE</text>
<text x="143.3" y="106.3" transform="rotate(-90 143.3 106.3)">Vss</text>
<text x="146" y="106.8" transform="rotate(-90 146 106.8)">GP0</text>
<text x="148.7" y="106.8" transform="rotate(-90 148.7 106.8)">GP1</text>
<text x="179.7" y="105.6">Vcc</text>
<text x="191.9" y="105.6">GND</text>
<text x="182.3" y="109.7" transform="rotate(-90 182.3 109.7)">DI</text>
<text x="185" y="109.7" transform="rotate(-90 185 109.7)">DE</text>
<text x="190.4" y="109.7" transform="rotate(-90 190.4 109.7)">RO</text>
<text x="193.1" y="109.7" transform="rotate(-90 193.1 109.7)">-RE</text>
<text x="24.5" y="114" transform="rotate(-90 24.5 114)">VDD</text>
<text x="27.2" y="114" transform="rotate(-90 27.2 114)">GP5/OSC1/CLKIN</text>
<text x="29.9" y="114" transform="rotate(-90 29.9 114)">GP4/OSC2</text>
<text x="32.6" y="114" transform="rotate(-90 32.6 114)">GP3/~MCLR/Vpp GP2/T0CKI</text>
<text x="143.3" y="120.5" transform="rotate(-90 143.3 120.5)">VDD</text>
<text x="146" y="120.5" transform="rotate(-90 146 120.5)">GP5/OSC1/CLKIN</text>
<text x="148.7" y="120.5" transform="rotate(-90 148.7 120.5)">GP4/OSC2</text>
<text x="151.4" y="120.5" transform="rotate(-90 151.4 120.5)">GP3/~MCLR/Vpp GP2/T0CKI</text>
<text x="52.8" y="137.1" transform="rotate(-90 52.8 137.1)">V+</text>
<text x="56.9" y="136.8" transform="rotate(-90 56.9 136.8)">V-</text>
<text x="50.2" y="143.5">Vcc</text>
<text x="70.3" y="138.3" transform="rotate(-90 70.3 138.3)">T1-in</text>
<text x="74.4" y="138.3" transform="rotate(-90 74.4 138.3)">T2-in</text>
<text x="78.4" y="139.2" transform="rotate(-90 78.4 139.2)">R1-out</text>
<text x="81.2" y="143.5">GND</text>
<text x="82.4" y="139.2" transform="rotate(-90 82.4 139.2)">R2-out</text>
<text x="171.6" y="143.5" transform="rotate(-90 171.6 143.5)">V+</text>
<text x="175.6" y="143.2" transform="rotate(-90 175.6 143.2)">V-</text>
<text x="169" y="150">Vcc</text>
<text x="189" y="144.8" transform="rotate(-90 189 144.8)">T1-in</text>
<text x="193.1" y="144.8" transform="rotate(-90 193.1 144.8)">T2-in</text>
<text x="197.1" y="145.7" transform="rotate(-90 197.1 145.7)">R1-out</text>
<text x="199.9" y="150">GND</text>
<text x="201.2" y="145.7" transform="rotate(-90 201.2 145.7)">R2-out</text>
<text x="52.8" y="150.4" transform="rotate(-90 52.8 150.4)">C1+</text>
<text x="56.9" y="150.4" transform="rotate(-90 56.9 150.4)">C1-</text>
<text x="60.9" y="150.4" transform="rotate(-90 60.9 150.4)">C2+</text>
<text x="64.9" y="150.4" transform="rotate(-90 64.9 150.4)">C2-</text>
<text x="70.3" y="150.4" transform="rotate(-90 70.3 150.4)">T1-out</text>
<text x="74.4" y="150.4" transform="rotate(-90 74.4 150.4)">T2-out</text>
<text x="78.4" y="150.4" transform="rotate(-90 78.4 150.4)">R1-in</text>
<text x="82.4" y="150.4" transform="rotate(-90 82.4 150.4)">R2-in</text>
<text x="171.6" y="156.8" transform="rotate(-90 171.6 156.8)">C1+</text>
<text x="175.6" y="156.8" transform="rotate(-90 175.6 156.8)">C1-</text>
<text x="179.6" y="156.8" transform="rotate(-90 179.6 156.8)">C2+</text>
<text x="183.7" y="156.8" transform="rotate(-90 183.7 156.8)">C2-</text>
<text x="189" y="156.8" transform="rotate(-90 189 156.8)">T1-out</text>
<text x="193.1" y="156.8" transform="rotate(-90 193.1 156.8)">T2-out</text>
<text x="197.1" y="156.8" transform="rotate(-90 197.1 156.8)">R1-in</text>
<text x="201.2" y="156.8" transform="rotate(-90 201.2 156.8)">R2-in</text>
</g>
<g font-size="1">
<text x="28.3" y="1">5</text>
<text x="82.1" y="1">4</text>
<text x="136" y="1">3</text>
<text x="189.8" y="1">2</text>
<text x="243.7" y="1">1</text>
<text x=".3" y="27.4">D</text>
<text x="270.9" y="27.4">D</text>
<text x=".3" y="77.9">C</text>
<text x="270.9" y="77.9">C</text>
<text x=".3" y="128.4">B</text>
<text x="270.9" y="128.4">B</text>
<text x=".3" y="178.9">A</text>
<text x="270.9" y="178.9">A</text>
<text x="28.3" y="204.3">5</text>
<text x="82.1" y="204.3">4</text>
<text x="136" y="204.3">3</text>
<text x="189.8" y="204.3">2</text>
<text x="243.7" y="204.3">1</text>
</g>
</svg>
